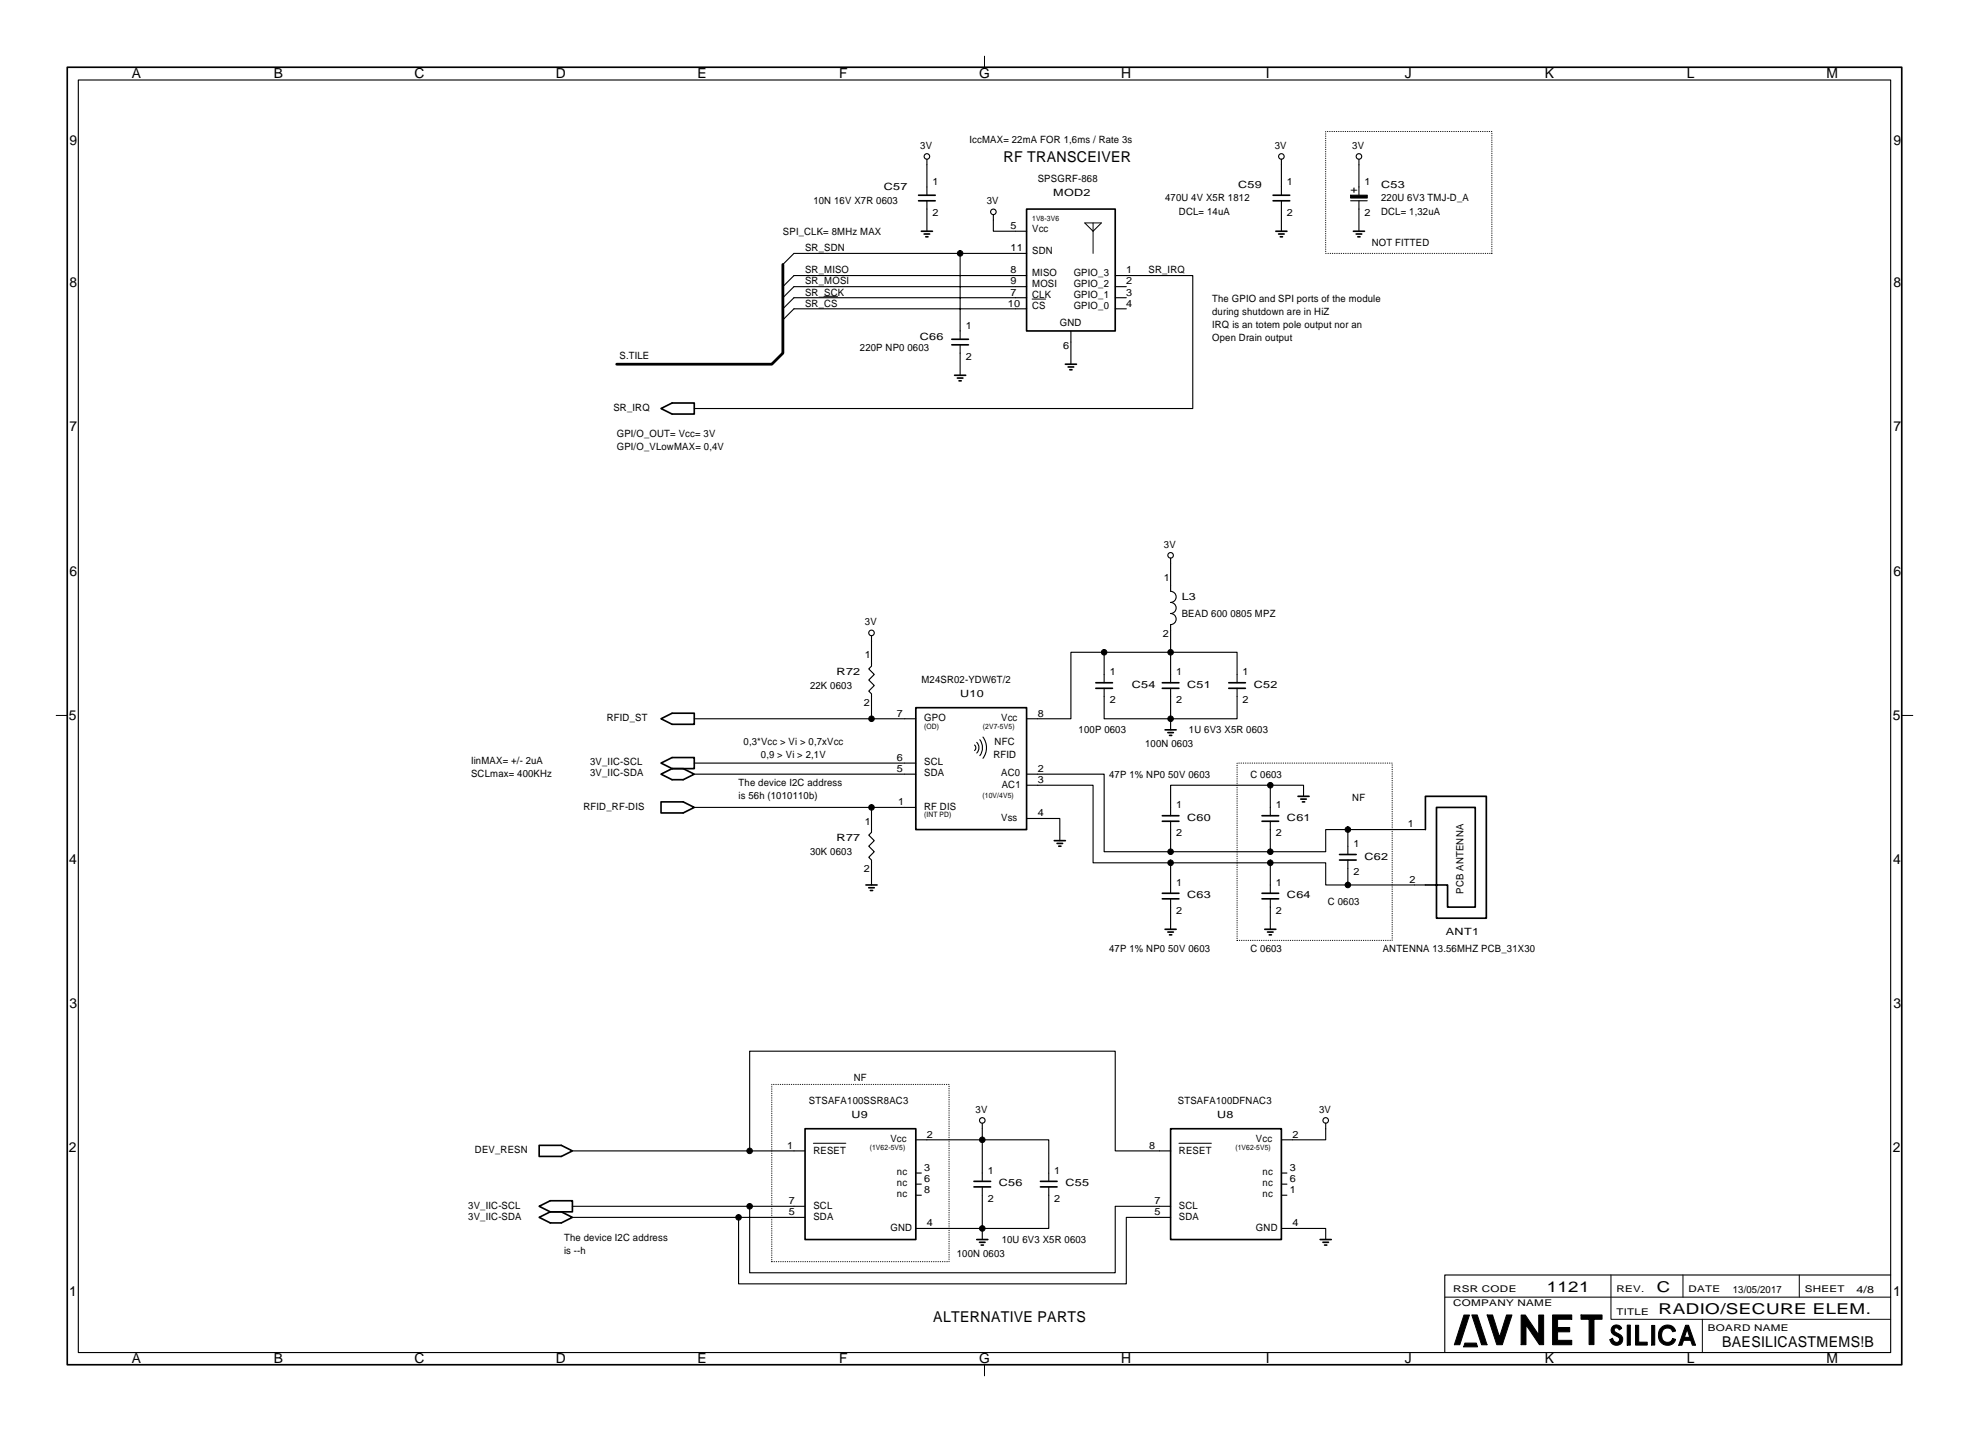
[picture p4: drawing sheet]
<svg xmlns="http://www.w3.org/2000/svg" width="451mm" height="328mm" viewBox="0 0 451 328" stroke-linecap="round" stroke-linejoin="round" font-family="sans-serif">
<path d="M179.5 60.6v20.4l-2.5 2.5h-35.6" fill="none" stroke="#000" stroke-width=".64"/>
<g fill="none" stroke="#000" stroke-width=".25">
<path d="M18 18.3h415.5v291.8h-415.5zM212.5 36.5v8.3M293.8 36.5v8.3M311.6 36.5v8.3M212.5 46v7M220.1 58.1v19.7M227.8 49.2v3.8h7.6M235.4 58.1h-53.4l-2.5 2.5M293.8 46v7M309.7 46h3.8M311.6 46v7M220.1 79v7"/>
<path d="M235.4 68.3h-53.4l-2.5 2.5M235.4 63.2h-53.4l-2.5 2.5M235.4 65.7h-53.4l-2.5 2.6M235.4 70.8h-53.4l-2.5 2.5M245.5 75.9v7.6M255.7 63.2h17.8v30.5h-114.3M255.7 68.3h2.5M255.7 70.8h2.5M255.7 65.7h2.5M268.4 127.9v7.7a1.27 1.27 0 0 1 1.3 1.2 1.27 1.27 0 0 1-1.3 1.3 1.27 1.27 0 0 1 1.3 1.3 1.27 1.27 0 0 1-1.3 1.2 1.27 1.27 0 0 1 1.3 1.3 1.27 1.27 0 0 1-1.3 1.3v13.3M199.8 145.7v7l-.6 .6 1.3 1.3-1.3 1.3 1.3 1.3-1.3 1.2 .6 .7v5.7M253.2 149.5h30.4v7"/>
<path d="M253.2 149.5h-7.7v15.3h-10.1M253.2 157.8v7h30.4v-7M253.2 149.5v7M268.4 157.8v9.5M159.2 174.9h50.8M159.2 177.5h50.8M159.2 164.8h50.8M223.4 170.8l.2 .1a.81 .81 0 0 1-.2 1.2M224 170.2a1.72 1.72 0 0 1 0 2.4M224.7 169.6a3 3 0 0 1 0 3.6M225.4 169a4.1 4.1 0 0 1 0 4.8M235.4 177.5h17.8v17.8h15.2"/>
<path d="M159.2 185.1h50.8M199.8 185.1v5.7l-.6 .6 1.3 1.3-1.3 1.3 1.3 1.3-1.3 1.2 .6 .7v5.7M235.4 187.6h7.6v5.1M235.4 180h15.2v17.8h17.8M268.4 188.3v7M268.4 197.8v7M268.4 197.8h22.9M268.4 195.3h22.9M291.3 197.8h12.7v5.1h5M291.3 180h-22.9v7M291.3 180h7.6v2.6M291.3 180v7"/>
<path d="M291.3 188.3v7M291.3 197.8v7M309 190.2h-5v5.1h-12.7M309 190.2v5.7M309 197.2v5.7M309 190.2h17.8M268.4 206v7M291.3 206v7M309 202.9h17.8M225.2 257.5v3.8h15.3v9.5M304 257.5v3.8h-10.2M131.2 276.5h53.4"/>
<path d="M131.2 279.1h53.4M131.2 263.8h53.4M169.3 279.1v15.2h88.9v-15.2h10.2M171.9 263.8v-22.8h83.8v22.8h12.7M171.9 276.5v15.3h83.8v-15.3h12.7M210 261.3h15.2v9.5M210 271.5h1.3M210 268.9h1.3M210 274h1.3M225.2 272.1v12.1M240.5 272.1v9.5h-30.5M293.8 271.5h1.3"/>
<path d="M293.8 268.9h1.3M293.8 274h1.3M293.8 281.6h10.2v2.6M433.5 292.3h-102.2v17.8"/>
<circle cx="212.5" cy="35.9" r=".64"/>
<circle cx="293.8" cy="35.9" r=".64"/>
<circle cx="311.6" cy="35.9" r=".64"/>
<circle cx="227.8" cy="48.6" r=".64"/>
<circle cx="268.4" cy="127.3" r=".64"/>
<circle cx="199.8" cy="145.1" r=".64"/>
<circle cx="225.2" cy="256.8" r=".64"/>
<circle cx="304" cy="256.8" r=".64"/>
</g>
<g fill="none" stroke="#000" stroke-width=".23">
<path d="M225.7 12.9v2.5M250.6 51.1v1.9l1.9-1.9h-3.8l1.9 1.9v5.1M188.9 67.9h3.1M236.7 68.6h3.1M12.9 164h2.5M436 164h2.6M186.5 262.1h7.4M270.3 262.1h7.5M331.3 297.4h102.2M369.4 292.3v10.1h64.1M385.9 292.3v5.1M412.5 292.3v5.1"/>
<path d="M225.7 312.9v2.5M390.3 302.4v7.7"/>
</g>
<path d="M304 30.2h38.1v27.9h-38.1zM283.6 174.9h35.6v40.7h-35.6zM177 248.6h40.6v40.6h-40.6z" fill="none" stroke="#000" stroke-width=".23" stroke-dasharray=".1 .4"/>
<g fill="#000" stroke="#000" stroke-width=".23">
<path d="M335.7 301.5h1.2l-2.2 6.8h-1.2z" fill-rule="evenodd"/>
<path d="M335.9 307.9h2.6l.3 .9h-3.2z" fill-rule="evenodd"/>
<path d="M337.5 301.4h1.2l2.3 6.9h-1.3z" fill-rule="evenodd"/>
<path d="M341 301.4h1.2l1.6 5.1 1.6-5.1h1.3l-2.2 6.9h-1.3z" fill-rule="evenodd"/>
<path d="M348.8 301.5h.9l3.1 4.5v-4.5h1.1v6.8h-.9l-3.1-4.6v4.6h-1.1z" fill-rule="evenodd"/>
<path d="M356 301.4h4.4v1h-3.3v1.9h2.8v1h-2.8v2h3.3v1h-4.4z" fill-rule="evenodd"/>
<path d="M362.5 301.4h4.8v1h-1.8v5.8h-1.1v-5.8h-1.9z" fill-rule="evenodd"/>
<path d="M369.8 304a1.3 1.3 0 0 1 2 .5l-.5 .4a.57 .57 0 0 0-.9-.5 .57 .57 0 0 0 .1 1 1.82 1.82 0 0 1 1.6 1.8 1.48 1.48 0 0 1-1.5 1.2 1.48 1.48 0 0 1-1.5-1.3l.6-.3a.81 .81 0 0 0 .7 .9 .81 .81 0 0 0 .9-.7l-.2-.4-1.4-.9a1.2 1.2 0 0 1 .1-1.7z" fill-rule="evenodd"/>
<path d="M373.1 303.8h.7v4.6h-.7z" fill-rule="evenodd"/>
<path d="M375 303.8h.7v3.9h2v.6h-2.7z" fill-rule="evenodd"/>
<path d="M378.7 303.8h.7v4.5h-.7z" fill-rule="evenodd"/>
<path d="M381 304.2a1.91 1.91 0 0 1 3.2 .9l-.7 .2a1.35 1.35 0 0 0-1.7-.8 1.35 1.35 0 0 0-.8 1.7l.1 .8a1.28 1.28 0 0 0 1.3 .7 1.28 1.28 0 0 0 1.1-.8l.7 .1a2.08 2.08 0 0 1-2.7 1.2 2.08 2.08 0 0 1-1.2-2.7l.3-.8z" fill-rule="evenodd"/>
<path d="M386.5 303.8l-1.6 4.6h.7l.4-1.1h1.7l.3 1.1h.8l-1.6-4.6zM386.8 304.7l.6 1.9h-1.2z" fill-rule="evenodd"/>
<circle cx="220.1" cy="58.1" r=".64"/>
<circle cx="253.2" cy="149.5" r=".64"/>
<circle cx="268.4" cy="149.5" r=".64"/>
<circle cx="199.8" cy="164.8" r=".64"/>
<circle cx="268.4" cy="164.8" r=".64"/>
<circle cx="199.8" cy="185.1" r=".64"/>
<circle cx="268.4" cy="197.8" r=".64"/>
<circle cx="268.4" cy="195.3" r=".64"/>
<circle cx="291.3" cy="180" r=".64"/>
<circle cx="291.3" cy="195.3" r=".64"/>
<circle cx="291.3" cy="197.8" r=".64"/>
<circle cx="309" cy="190.2" r=".64"/>
<circle cx="309" cy="202.9" r=".64"/>
<circle cx="169.3" cy="279.1" r=".64"/>
<circle cx="171.9" cy="276.5" r=".64"/>
<circle cx="171.9" cy="263.8" r=".64"/>
<circle cx="225.2" cy="261.3" r=".64"/>
<circle cx="225.2" cy="281.6" r=".64"/>
</g>
<g fill="none" stroke="#000" stroke-width=".38">
<path d="M15.4 15.4h420.6v297.5h-420.6zM210.6 44.8h3.8M210.6 46h3.8M211.3 53h2.5M211.9 53.6h1.3M212.3 54.3h.5M235.4 47.9h20.3v28h-20.3zM291.9 44.8h3.8M291.9 46h3.8M292.5 53h2.6M293.2 53.6h1.2M293.5 54.3h.6"/>
<path d="M310.3 53h2.6M310.9 53.6h1.3M311.3 54.3h.5M218.2 77.8h3.8M218.2 79h3.8M151.6 93.7l2.5-1.3h5.1v2.5h-5.1zM218.9 86h2.5M219.5 86.7h1.3M219.9 87.3h.5M244.3 83.5h2.5M244.9 84.1h1.3M245.3 84.8h.5"/>
<path d="M251.3 156.5h3.8M251.3 157.8h3.8M266.5 156.5h3.8M266.5 157.8h3.8M281.7 156.5h3.8M281.7 157.8h3.8M151.6 174.9l2.5-1.2h5.1v2.5h-5.1zM151.6 177.5l2.5-1.3h2.5l2.6 1.3-2.6 1.2h-2.5zM151.6 164.8l2.5-1.3h5.1v2.5h-5.1zM210 162.2h25.4v28h-25.4zM267.1 167.3h2.6M267.8 167.9h1.2"/>
<path d="M268.1 168.6h.6M151.6 183.8h5l2.6 1.3-2.6 1.3h-5zM241.7 192.7h2.6M242.4 193.3h1.2M242.7 194h.6M266.5 187h3.8M266.5 188.3h3.8M289.4 187h3.8M289.4 188.3h3.8M297.6 182.6h2.6M298.2 183.2h1.3M298.6 183.8h.5"/>
<path d="M307.1 195.9h3.8M307.1 197.2h3.8M326.8 190.2v-7.6h14v27.9h-11.4v-25.4h8.9v22.9h-6.4v-5.1h-5.1M198.6 202.9h2.5M199.2 203.5h1.3M199.6 204.1h.5M266.5 204.8h3.8M266.5 206h3.8M267.1 213h2.6M267.8 213.7h1.2M268.1 214.3h.6M289.4 204.8h3.8"/>
<path d="M289.4 206h3.8M290 213h2.5M290.6 213.7h1.3M291 214.3h.5M184.6 258.8h25.4v25.4h-25.4zM268.4 258.8h25.4v25.4h-25.4zM123.6 276.5l2.6-1.2h5v2.5h-5zM123.6 279.1l2.6-1.3h2.5l2.5 1.3-2.5 1.2h-2.5zM123.6 262.6h5.1l2.5 1.2-2.5 1.3h-5.1zM223.3 270.8h3.8M223.3 272.1h3.8M238.6 270.8h3.8"/>
<path d="M238.6 272.1h3.8M224 284.2h2.5M224.6 284.8h1.3M225 285.4h.5M302.7 284.2h2.5M303.3 284.8h1.3M303.7 285.4h.5"/>
</g>
<path d="M309.7 44.8h3.8v.6h-3.8z" fill-rule="evenodd" fill="#000" stroke="#000" stroke-width=".25"/>
<g font-size="3.4">
<text x="230.1" y="37">RF TRANSCEIVER</text>
<text x="354.6" y="296.1">1121</text>
<text x="379.9" y="296.1">C</text>
<text x="214" y="303.1">ALTERNATIVE PARTS</text>
<text x="380.3" y="301.2">RADIO/SECURE ELEM.</text>
<text x="394.8" y="308.8">BAESILICASTMEMS!B</text>
</g>
<g font-size="3.2">
<text x="30.2" y="17.9">A</text>
<text x="62.8" y="17.9">B</text>
<text x="95" y="17.9">C</text>
<text x="127.5" y="17.9">D</text>
<text x="160" y="17.9">E</text>
<text x="192.4" y="17.9">F</text>
<text x="224.5" y="17.9">G</text>
<text x="257.1" y="17.9">H</text>
<text x="290.2" y="17.9">I</text>
<text x="322.1" y="17.9">J</text>
<text x="354.2" y="17.9">K</text>
<text x="386.8" y="17.9">L</text>
<text x="418.8" y="17.9">M</text>
<text x="15.9" y="33.1">9</text>
<text x="434.1" y="33.1">9</text>
<text x="15.9" y="65.9">8</text>
<text x="434.1" y="65.9">8</text>
<text x="15.9" y="98.9">7</text>
<text x="434.1" y="98.9">7</text>
<text x="15.9" y="131.9">6</text>
<text x="434.1" y="131.9">6</text>
<text x="15.8" y="164.9">5</text>
<text x="434" y="164.9">5</text>
<text x="15.9" y="198">4</text>
<text x="434.1" y="198">4</text>
<text x="15.9" y="231">3</text>
<text x="434.1" y="231">3</text>
<text x="15.8" y="264">2</text>
<text x="434" y="264">2</text>
<text x="15.9" y="297">1</text>
<text x="434.1" y="297">1</text>
<text x="30.2" y="312.4">A</text>
<text x="62.8" y="312.4">B</text>
<text x="95" y="312.4">C</text>
<text x="127.5" y="312.4">D</text>
<text x="160" y="312.4">E</text>
<text x="192.4" y="312.4">F</text>
<text x="224.5" y="312.4">G</text>
<text x="257.1" y="312.4">H</text>
<text x="290.2" y="312.4">I</text>
<text x="322.1" y="312.4">J</text>
<text x="354.2" y="312.4">K</text>
<text x="386.8" y="312.4">L</text>
<text x="418.8" y="312.4">M</text>
</g>
<g font-size="2.3">
<text x="211" y="34.1">3V</text>
<text x="222.3" y="32.8">IccMAX= 22mA FOR 1,6ms / Rate 3s</text>
<text x="292.3" y="34.1">3V</text>
<text x="310.1" y="34.1">3V</text>
<text x="237.9" y="41.7">SPSGRF-868</text>
<text x="186.5" y="46.8">10N 16V X7R 0603</text>
<text x="202.6" y="43.6">C57</text>
<text x="213.8" y="42.4">1</text>
<text x="226.2" y="46.8">3V</text>
<text x="241.5" y="44.9">MOD2</text>
<text x="267.1" y="46.2">470U 4V X5R 1812</text>
<text x="283.9" y="43">C59</text>
<text x="295.1" y="42.4">1</text>
<text x="309.7" y="44.3">+</text>
<text x="312.9" y="42.4">1</text>
<text x="316.7" y="43">C53</text>
<text x="316.7" y="46.2">220U 6V3 TMJ-D_A</text>
<text x="179.5" y="53.8">SPI_CLK= 8MHz MAX</text>
<text x="213.8" y="49.5">2</text>
<text x="231.7" y="52.5">5</text>
<text x="236.7" y="53.1">Vcc</text>
<text x="270.3" y="49.3">DCL= 14uA</text>
<text x="295.1" y="49.5">2</text>
<text x="312.9" y="49.5">2</text>
<text x="316.7" y="49.3">DCL= 1,32uA</text>
<text x="184.6" y="57.6">SR_SDN</text>
<text x="231.7" y="57.6">11</text>
<text x="236.7" y="58.2">SDN</text>
<text x="314.5" y="56.3">NOT FITTED</text>
<text x="184.6" y="62.7">SR_MISO</text>
<text x="184.6" y="65.2">SR_MOSI</text>
<text x="231.7" y="62.7">8</text>
<text x="231.7" y="65.2">9</text>
<text x="236.7" y="65.8">MOSI</text>
<text x="236.7" y="63.3">MISO</text>
<text x="246.2" y="65.8">GPIO_2</text>
<text x="246.2" y="63.3">GPIO_3</text>
<text x="258.2" y="65.2">2</text>
<text x="258.2" y="62.7">1</text>
<text x="263.3" y="62.7">SR_IRQ</text>
<text x="184.6" y="67.8">SR_SCK</text>
<text x="184.6" y="70.3">SR_CS</text>
<text x="231.1" y="70.3">10</text>
<text x="231.7" y="67.8">7</text>
<text x="236.7" y="70.9">CS</text>
<text x="236.7" y="68.4">CLK</text>
<text x="246.2" y="68.4">GPIO_1</text>
<text x="246.2" y="70.9">GPIO_0</text>
<text x="258.2" y="70.3">4</text>
<text x="258.2" y="67.8">3</text>
<text x="277.9" y="69.2">The GPIO and SPI ports of the module</text>
<text x="210.9" y="77.9">C66</text>
<text x="221.4" y="75.4">1</text>
<text x="243" y="74.7">GND</text>
<text x="277.9" y="72.1">during shutdown are in HiZ</text>
<text x="277.9" y="75.1">IRQ is an totem pole output nor an</text>
<text x="142" y="82.4">S.TILE</text>
<text x="197.2" y="80.5">220P NP0 0603</text>
<text x="221.4" y="82.5">2</text>
<text x="243.8" y="79.9">6</text>
<text x="277.9" y="78.1">Open Drain output</text>
<text x="140.6" y="94.2">SR_IRQ</text>
<text x="141.4" y="100.3">GPI/O_OUT= Vcc= 3V</text>
<text x="141.4" y="103.3">GPI/O_VLowMAX= 0,4V</text>
<text x="266.9" y="125.5">3V</text>
<text x="266.9" y="133.2">1</text>
<text x="270.9" y="137.6">L3</text>
<text x="198.3" y="143.3">3V</text>
<text x="270.9" y="141.4">BEAD 600 0805 MPZ</text>
<text x="266.6" y="146">2</text>
<text x="191.8" y="154.7">R72</text>
<text x="198.3" y="150.9">1</text>
<text x="254.4" y="154.7">1</text>
<text x="269.7" y="154.7">1</text>
<text x="284.9" y="154.7">1</text>
<text x="185.7" y="157.9">22K 0603</text>
<text x="198" y="161.9">2</text>
<text x="211.3" y="156.7">M24SR02-YDW6T/2</text>
<text x="220.1" y="159.8">U10</text>
<text x="254.4" y="161.2">2</text>
<text x="259.5" y="157.7">C54</text>
<text x="269.7" y="161.2">2</text>
<text x="272.2" y="157.7">C51</text>
<text x="284.9" y="161.2">2</text>
<text x="287.5" y="157.7">C52</text>
<text x="139.1" y="165.3">RFID_ST</text>
<text x="205.7" y="164.3">7</text>
<text x="211.9" y="165.3">GPO</text>
<text x="229.5" y="165.3">Vcc</text>
<text x="237.9" y="164.3">8</text>
<text x="170.5" y="170.7">0,3*Vcc &gt; Vi &gt; 0,7xVcc</text>
<text x="174.5" y="173.7">0,9 &gt; Vi &gt; 2,1V</text>
<text x="227.8" y="173.7">RFID</text>
<text x="228" y="170.7">NFC</text>
<text x="247.3" y="168.1">100P 0603</text>
<text x="262.6" y="171.3">100N 0603</text>
<text x="272.6" y="168.1">1U 6V3 X5R 0603</text>
<text x="108" y="175.2">IinMAX= +/- 2uA</text>
<text x="108" y="178.2">SCLmax= 400KHz</text>
<text x="135.3" y="175.4">3V_IIC-SCL</text>
<text x="135.3" y="178">3V_IIC-SDA</text>
<text x="205.7" y="177">5</text>
<text x="205.7" y="174.4">6</text>
<text x="211.9" y="178">SDA</text>
<text x="211.9" y="175.4">SCL</text>
<text x="229.5" y="178">AC0</text>
<text x="237.9" y="177">2</text>
<text x="237.9" y="179.5">3</text>
<text x="254.3" y="178.2">47P 1% NP0 50V 0603</text>
<text x="286.7" y="178.2">C 0603</text>
<text x="133.8" y="185.6">RFID_RF-DIS</text>
<text x="169.3" y="180.3">The device I2C address</text>
<text x="169.3" y="183.3">is 56h (1010110b)</text>
<text x="205.9" y="184.6">1</text>
<text x="211.9" y="185.6">RF DIS</text>
<text x="229.7" y="180.5">AC1</text>
<text x="269.7" y="185.2">1</text>
<text x="292.5" y="185.2">1</text>
<text x="310.1" y="183.7">NF</text>
<text x="198.3" y="189">1</text>
<text x="229.5" y="188.1">Vss</text>
<text x="237.9" y="187.1">4</text>
<text x="269.7" y="191.7">2</text>
<text x="272.2" y="188.1">C60</text>
<text x="292.5" y="191.7">2</text>
<text x="295.1" y="188.1">C61</text>
<text x="322.8" y="189.7">1</text>
<text x="185.7" y="196">30K 0603</text>
<text x="191.8" y="192.8">R77</text>
<text x="310.3" y="194.1">1</text>
<text x="312.9" y="197">C62</text>
<text x="198" y="200">2</text>
<text x="269.7" y="203">1</text>
<text x="292.5" y="203">1</text>
<text x="310.3" y="200.6">2</text>
<text x="323.1" y="202.4">2</text>
<text x="269.7" y="209.5">2</text>
<text x="272.2" y="205.9">C63</text>
<text x="292.5" y="209.5">2</text>
<text x="295.1" y="205.9">C64</text>
<text x="304.5" y="207.5">C 0603</text>
<text x="335.6" y="204.9" transform="rotate(-90 335.6 204.9)">PCB ANTENNA</text>
<text x="331.5" y="214.4">ANT1</text>
<text x="254.3" y="218.2">47P 1% NP0 50V 0603</text>
<text x="286.7" y="218.2">C 0603</text>
<text x="317" y="218.2">ANTENNA 13.56MHZ PCB_31X30</text>
<text x="195.8" y="247.8">NF</text>
<text x="185.5" y="253.2">STSAFA100SSR8AC3</text>
<text x="195.3" y="256.3">U9</text>
<text x="223.7" y="255.1">3V</text>
<text x="270.1" y="253.2">STSAFA100DFNAC3</text>
<text x="279.1" y="256.3">U8</text>
<text x="302.4" y="255.1">3V</text>
<text x="180.5" y="263.3">1</text>
<text x="204.1" y="261.8">Vcc</text>
<text x="212.5" y="260.8">2</text>
<text x="263.4" y="263.3">8</text>
<text x="288" y="261.8">Vcc</text>
<text x="296.3" y="260.8">2</text>
<text x="108.9" y="264.3">DEV_RESN</text>
<text x="186.5" y="264.5">RESET</text>
<text x="205.7" y="269.4">nc</text>
<text x="211.9" y="268.4">3</text>
<text x="226.5" y="269">1</text>
<text x="241.7" y="269">1</text>
<text x="270.3" y="264.5">RESET</text>
<text x="289.5" y="269.4">nc</text>
<text x="295.7" y="268.4">3</text>
<text x="205.7" y="274.5">nc</text>
<text x="205.7" y="272">nc</text>
<text x="211.9" y="271">6</text>
<text x="211.9" y="273.5">8</text>
<text x="226.5" y="275.5">2</text>
<text x="229" y="272">C56</text>
<text x="241.7" y="275.5">2</text>
<text x="244.3" y="272">C55</text>
<text x="289.5" y="274.5">nc</text>
<text x="289.5" y="272">nc</text>
<text x="295.7" y="271">6</text>
<text x="295.7" y="273.5">1</text>
<text x="107.4" y="277">3V_IIC-SCL</text>
<text x="107.4" y="279.6">3V_IIC-SDA</text>
<text x="180.9" y="278.6">5</text>
<text x="180.9" y="276">7</text>
<text x="186.5" y="277">SCL</text>
<text x="186.5" y="279.6">SDA</text>
<text x="212.5" y="281.1">4</text>
<text x="264.7" y="278.6">5</text>
<text x="264.7" y="276">7</text>
<text x="270.3" y="277">SCL</text>
<text x="270.3" y="279.6">SDA</text>
<text x="296.3" y="281.1">4</text>
<text x="129.3" y="284.4">The device I2C address</text>
<text x="129.3" y="287.4">is --h</text>
<text x="204.1" y="282.1">GND</text>
<text x="229.7" y="284.9">10U 6V3 X5R 0603</text>
<text x="288" y="282.1">GND</text>
<text x="219.4" y="288.1">100N 0603</text>
<text x="397.3" y="296.4">13/05/2017</text>
<text x="425.6" y="296.4">4/8</text>
</g>
<g font-size="2.1">
<text x="333.2" y="296.3">RSR CODE</text>
<text x="333.2" y="299.4">COMPANY NAME</text>
<text x="370.6" y="296.3">REV.</text>
<text x="387.1" y="296.3">DATE</text>
<text x="413.8" y="296.3">SHEET</text>
<text x="370.6" y="301.3">TITLE</text>
<text x="391.6" y="305.1">BOARD NAME</text>
</g>
<g font-size="1.7">
<text x="236.7" y="50.7">1V8-3V6</text>
<text x="211.9" y="167.1">(OD)</text>
<text x="225.4" y="167.1">(2V7-5V5)</text>
<text x="225.3" y="182.9">(10V/4V5)</text>
<text x="211.9" y="187.4">(INT PD)</text>
<text x="199.4" y="263.6">(1V62-5V5)</text>
<text x="283.3" y="263.6">(1V62-5V5)</text>
</g>
</svg>
